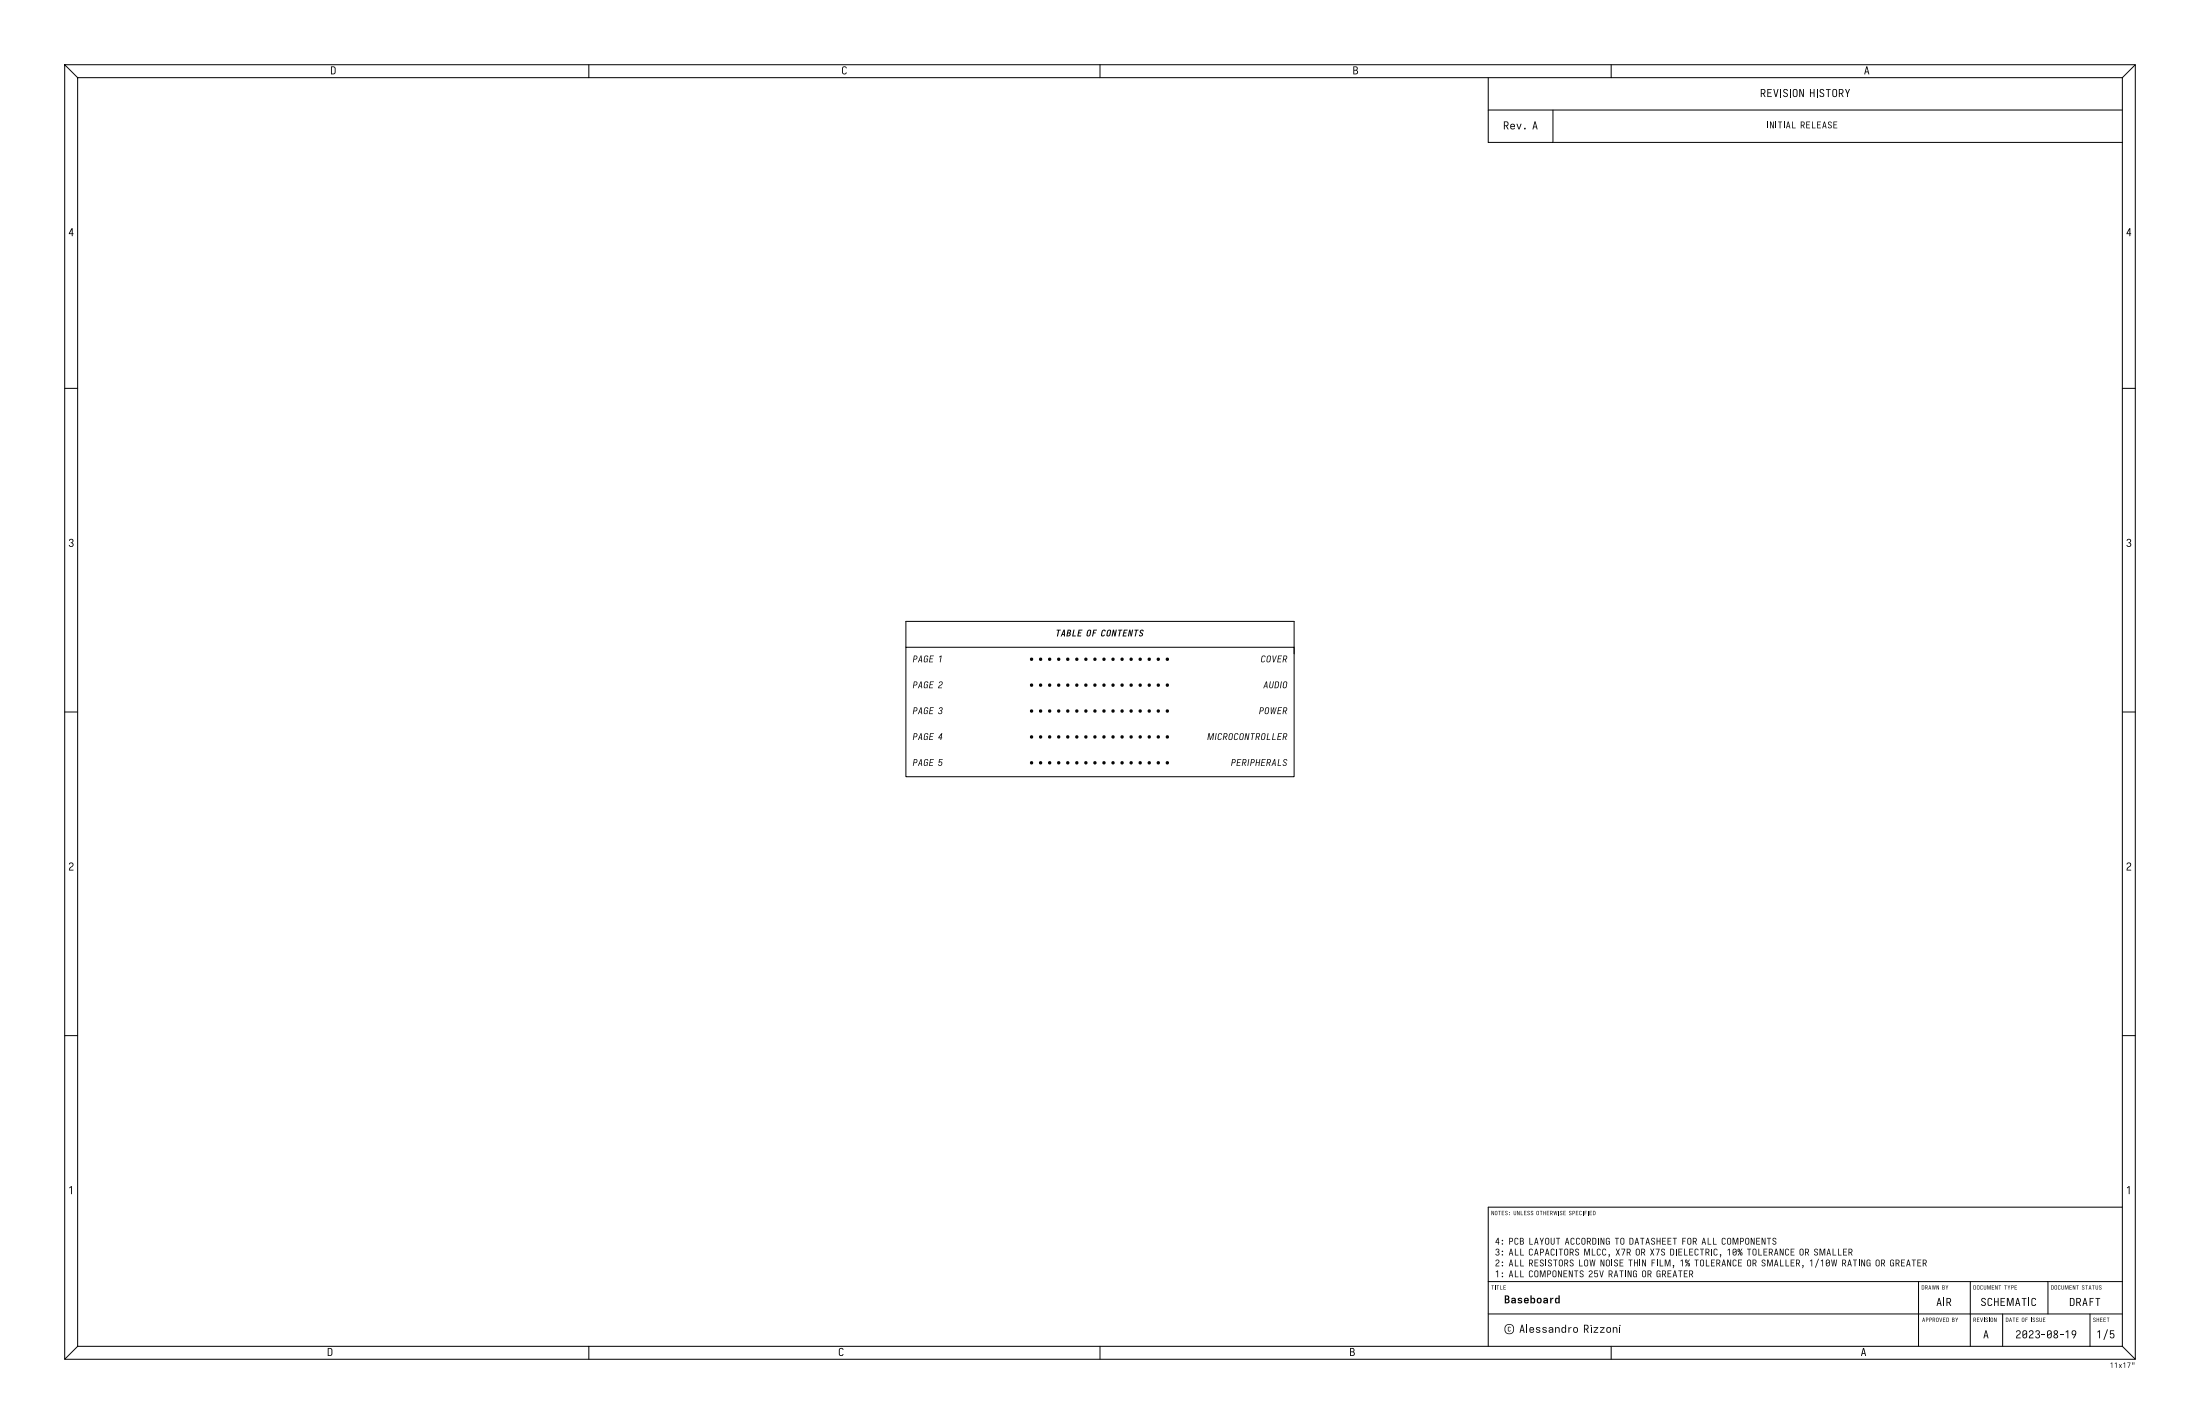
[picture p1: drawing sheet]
<svg xmlns="http://www.w3.org/2000/svg" width="432mm" height="279mm" viewBox="0 0 432 279" stroke-linecap="round" stroke-linejoin="round" font-family="sans-serif">
<g fill="#000">
<path d="M65 13l.6 .1 .2 .1 .1 1-.3 .3-.6 .1v-.2h.5l.2-.3v-.8l-.6-.1v1.2h-.1zM165.4 13.1a.47 .47 0 0 1 .5-.1 .47 .47 0 0 1 .3 .4h-.2a.28 .28 0 0 0-.3-.2 .28 .28 0 0 0-.3 .3v.7a.28 .28 0 0 0 .3 .2 .28 .28 0 0 0 .3-.2h.2a.46 .46 0 0 1-.5 .4 .46 .46 0 0 1-.4-.4zM265.6 13h.4a.4 .4 0 0 1 .5 .3 .4 .4 0 0 1-.2 .5 .43 .43 0 0 1 .2 .5 .43 .43 0 0 1-.5 .3h-.4v-.2h.4a.29 .29 0 0 0 .4-.3 .29 .29 0 0 0-.4-.2h-.2v.5h-.2v-.7h.6l.1-.3-.1-.2h-.4v.5h-.2zM345.6 17.5h.5a.48 .48 0 0 1 .4 .4 .48 .48 0 0 1-.3 .5l.3 .6h-.2l-.3-.6h-.2v.6h-.2v-.8h.6l.1-.3-.1-.2-.4-.1v.6h-.2zM346.9 17.5h.9v.1h-.8v.5h.6v.2h-.6v.6h.8v.1h-.9zM348.1 17.5h.1l.4 1.3 .3-1.3h.2l-.4 1.5h-.2zM349.4 17.5h.2v1.5h-.2zM350.1 17.6a.46 .46 0 0 1 .5-.1 .46 .46 0 0 1 .3 .4h-.2a.3 .3 0 0 0-.3-.3 .3 .3 0 0 0-.3 .4 .3 .3 0 0 0 .5 .2 .45 .45 0 0 1 .3 .5 .45 .45 0 0 1-.5 .4 .45 .45 0 0 1-.4-.4h.2a.3 .3 0 0 0 .3 .2 .3 .3 0 0 0 .3-.4 .3 .3 0 0 0-.4-.2 .46 .46 0 0 1-.3-.7zM351.3 17.5h.2v1.5h-.2zM352 17.6a.47 .47 0 0 1 .5-.1 .47 .47 0 0 1 .3 .4v.7a.46 .46 0 0 1-.5 .5 .46 .46 0 0 1-.4-.5v-.7h.2v.7a.29 .29 0 0 0 .2 .3 .29 .29 0 0 0 .3-.3v-.7a.29 .29 0 0 0-.3-.3 .29 .29 0 0 0-.2 .3h-.2zM353.2 17.5h.2l.5 1.3v-1.3h.1v1.5h-.2l-.5-1.3v1.3h-.1zM355.2 17.5h.2v.6h.6v-.6h.1v1.5h-.1v-.7h-.6v.7h-.2z"/>
<path d="M356.6 17.5h.1v1.5h-.1zM357.2 17.6a.46 .46 0 0 1 .5-.1 .46 .46 0 0 1 .3 .4h-.1a.3 .3 0 0 0-.4-.3 .3 .3 0 0 0-.2 .4 .3 .3 0 0 0 .4 .2 .45 .45 0 0 1 .3 .5 .45 .45 0 0 1-.5 .4 .45 .45 0 0 1-.4-.4h.2a.3 .3 0 0 0 .4 .2 .3 .3 0 0 0 .2-.4 .3 .3 0 0 0-.4-.2 .46 .46 0 0 1-.3-.7zM358.4 17.5h.9v.1h-.4v1.4h-.1v-1.4h-.4zM359.8 17.6a.47 .47 0 0 1 .5-.1 .47 .47 0 0 1 .3 .4v.7a.46 .46 0 0 1-.5 .5 .46 .46 0 0 1-.5-.5v-.7h.2v.7a.29 .29 0 0 0 .3 .3 .29 .29 0 0 0 .3-.3v-.7a.29 .29 0 0 0-.3-.3 .29 .29 0 0 0-.3 .3h-.2zM360.9 17.5h.5a.48 .48 0 0 1 .4 .4 .48 .48 0 0 1-.3 .5l.4 .6h-.2l-.4-.6h-.2v.6h-.2v-.8h.6l.2-.3-.2-.2-.4-.1v.6h-.2zM362.1 17.5h.2l.3 .7 .3-.7h.2l-.4 .9v.6h-.2v-.6zM366.3 13h.2l.4 1.6h-.2l-.1-.4h-.4l-.1 .4h-.2l.1-.6h.6l-.2-.7-.2 .7h-.2zM295.2 23.8h.5a.48 .48 0 0 1 .4 .4 .48 .48 0 0 1-.3 .5l.3 .7h-.2l-.3-.7h-.3v.7h-.1v-.8h.5l.2-.3-.1-.3h-.5v.6h-.1zM301.2 23.8h.2l.4 1.6h-.2l-.1-.4h-.4l-.1 .4h-.2l.1-.6h.6l-.2-.8-.2 .8h-.2zM14 44.8h.3v1h.1v.1h-.1v.4h-.2v-.4h-.6v-.1h.6v-.7l-.4 .7h-.2zM417.9 44.8h.2v1h.2v.1h-.2v.4h-.2v-.4h-.5v-.1h.5v-.7l-.3 .7h-.2zM13.6 105.8a.43 .43 0 0 1 .7 0 .43 .43 0 0 1-.1 .7 .46 .46 0 0 1 0 .8 .46 .46 0 0 1-.7-.4h.2a.31 .31 0 0 0 .4 .3 .31 .31 0 0 0 .2-.4 .31 .31 0 0 0-.4-.2v-.2a.27 .27 0 0 0 .3-.2 .27 .27 0 0 0-.2-.3 .27 .27 0 0 0-.3 .2h-.2z"/>
<path d="M417.5 105.8a.43 .43 0 0 1 .7 0 .43 .43 0 0 1-.2 .7 .46 .46 0 0 1 .1 .8 .46 .46 0 0 1-.7-.4h.1a.31 .31 0 0 0 .4 .3 .31 .31 0 0 0 .2-.4 .31 .31 0 0 0-.4-.2v-.2a.27 .27 0 0 0 .4-.2 .27 .27 0 0 0-.2-.3 .27 .27 0 0 0-.3 .2h-.2zM13.6 169.3a.5 .5 0 0 1 .8 .2 .5 .5 0 0 1-.4 .7l-.3 .4h.7v.2h-.9a1.22 1.22 0 0 1 .7-1 .28 .28 0 0 0-.1-.4 .28 .28 0 0 0-.4 .2h-.2zM417.5 169.3a.5 .5 0 0 1 .8 .2 .5 .5 0 0 1-.5 .7l-.2 .4h.7v.2h-.9a1.23 1.23 0 0 1 .7-1 .28 .28 0 0 0-.2-.4 .28 .28 0 0 0-.3 .2h-.2zM13.6 233l.5-.3v1.6h-.1v-1.4l-.3 .3zM292.7 237.6h.2l.2 .7 .1-.7v.8h-.1l-.3-.7-.1 .7zM293.5 237.6h.2l.2 .1-.1 .7-.4-.1v-.5l.1 .5h.2l.1-.1v-.5h-.2l-.2 .1zM294.1 237.6h.5l-.2 .1v.7l-.1-.7zM294.8 237.6h.4l-.3 .1v.2h.3l-.3 .1v.3l.3 .1h-.4zM295.5 237.6h.3l.1 .2-.2-.1a.21 .21 0 0 0-.1 .2 .21 .21 0 0 0 .2 .2v.3h-.2l-.2-.2 .2 .1a.19 .19 0 0 0 .2-.2 .19 .19 0 0 0-.3-.1zM297.1 237.6l.1 .7h.1l.2-.1 .1-.6-.1 .8-.4-.1zM297.8 237.6h.1l.3 .7v-.7v.8h-.1l-.2-.7-.1 .7zM298.5 237.6l.1 .7 .3 .1h-.4z"/>
<path d="M299.1 237.6h.5l-.4 .1v.2h.3l-.3 .1v.3l.4 .1h-.5zM299.8 237.6h.3l.2 .2-.3-.1a.21 .21 0 0 0-.1 .2 .21 .21 0 0 0 .3 .2v.3h-.3l-.1-.2 .1 .1a.19 .19 0 0 0 .3-.2 .19 .19 0 0 0-.3-.1zM300.5 237.6h.3l.1 .2-.2-.1a.21 .21 0 0 0-.1 .2 .21 .21 0 0 0 .3 .2v.3h-.3l-.2-.2 .2 .1a.19 .19 0 0 0 .3-.2 .19 .19 0 0 0-.3-.1zM301.6 237.6h.3l.1 .1-.1 .7-.3-.1v-.5l.1 .5h.2l.1-.1v-.5h-.2l-.2 .1zM302.2 237.6h.5l-.2 .1v.7l-.1-.7zM302.9 237.6l.1 .3h.3l.1-.3v.8l-.1-.4h-.3l-.1 .4zM303.6 237.6h.5l-.4 .1v.2h.3l-.3 .1v.3l.4 .1h-.5zM304.3 237.6l.4 .1v.3l-.1 .1 .2 .3-.3-.3h-.1l-.1 .3v-.4h.3l.1-.2-.3-.1-.1 .3zM304.9 237.6l.2 .7 .1-.7 .3 .7 .2-.7-.2 .8-.2-.7-.2 .7zM305.9 237.6v.8zM306.2 237.6h.3l.1 .2-.2-.1a.21 .21 0 0 0-.1 .2 .21 .21 0 0 0 .3 .2v.3h-.3l-.1-.2 .1 .1a.19 .19 0 0 0 .3-.2 .19 .19 0 0 0-.3-.1zM306.8 237.6h.5l-.4 .1v.2h.3l-.3 .1v.3l.4 .1h-.5z"/>
<path d="M308 237.6h.3l.1 .2-.2-.1a.21 .21 0 0 0-.1 .2 .21 .21 0 0 0 .3 .2v.3h-.3l-.2-.2 .2 .1a.19 .19 0 0 0 .3-.2 .19 .19 0 0 0-.3-.1zM308.7 237.6h.3l.1 .2-.1 .2-.3 .1v.3v-.4h.3v-.2l-.3-.1v.3zM309.3 237.6h.5l-.4 .1v.2h.3l-.3 .1v.3l.4 .1h-.5zM310 237.6l.4 .1-.3 .1v.5l.3-.1-.1 .2-.3-.1zM310.7 237.6l.1 .8zM311 237.6h.5l-.4 .1v.2h.3l-.3 .1v.4zM311.7 237.6l.1 .8zM312 237.6h.5l-.4 .1v.2h.3l-.3 .1v.3l.4 .1h-.5zM312.7 237.6l.4 .1v.5l-.1 .2h-.3l.3-.2v-.4l-.3-.1v.6zM417.4 233l.6-.3v1.6h-.2v-1.4l-.3 .3zM292.7 252.2h.5l-.2 .1v.7l-.1-.7zM293.4 252.2l.1 .8z"/>
<path d="M293.7 252.2h.5l-.2 .1v.7l-.1-.7zM294.5 252.2l.1 .7 .3 .1h-.4zM295.1 252.2h.5l-.4 .1v.3h.3h-.3v.3l.4 .1h-.5zM295.3 254.2h.5a.42 .42 0 0 1 .4 .2 .42 .42 0 0 1-.1 .5 .43 .43 0 0 1 .2 .5 .43 .43 0 0 1-.5 .3h-.5v-.2a.45 .45 0 0 0 .8-.2l-.2-.2-.3-.1v.5h-.3v-.7h.5a.22 .22 0 0 0 .2-.2 .22 .22 0 0 0-.2-.2h-.2v.4h-.3zM295.5 260.1l.8-.3a.99 .99 0 0 1 1 1 .99 .99 0 0 1-1 1 .99 .99 0 0 1-1-.9v-.2h.1l.2 .7 .5 .2 .6-.1 .3-.4v-.7l-.3-.4h-.9l-.2 .3-.2 .4h-.1zM300.4 254.2h.2v.6a.37 .37 0 0 1 .5-.2 .37 .37 0 0 1 .2 .5v.2a.37 .37 0 0 1-.2 .4 .37 .37 0 0 1-.5-.1v.1h-.2v-.6h.2v.2a.22 .22 0 0 0 .3 .2 .22 .22 0 0 0 .2-.2v-.2a.22 .22 0 0 0-.2-.3 .22 .22 0 0 0-.3 .3h-.2zM305.3 254.7l.3-.1 .3 .2v-.6h.2v1.5h-.2v-.1a.37 .37 0 0 1-.5 .1 .37 .37 0 0 1-.2-.4v-.2h.2v.2a.22 .22 0 0 0 .3 .2 .22 .22 0 0 0 .2-.2v-.2a.22 .22 0 0 0-.2-.3 .22 .22 0 0 0-.3 .3h-.2zM310.9 259.9h.5a.48 .48 0 0 1 .4 .4 .48 .48 0 0 1-.3 .6l.3 .6h-.2l-.3-.6h-.2v.6h-.2v-.8h.6l.1-.3-.1-.3h-.4v.6h-.2zM377.2 252.2l.4 .1-.1 .7h-.3l.4-.2v-.4l-.3-.1-.1 .6zM377.5 258.5h.1l.2 .9-.1-.2h-.3l-.1 .2 .1-.3h.3l-.1-.4-.2 .4zM377.9 252.2l.4 .1v.3l-.1 .1 .2 .3-.3-.3h-.1l-.1 .3v-.4h.3l.1-.2-.3-.1-.1 .3zM378 258.5l.4 .1 .1 .2-.1 .2h-.3v.4l-.1-.4 .3-.1 .1-.2-.3-.1-.1 .4z"/>
<path d="M378.7 258.5l.3 .1 .2 .2-.1 .2h-.3v.4l-.1-.4 .3-.1 .1-.2-.3-.1-.1 .4zM378.7 252.2h.1l.2 .8-.1-.2h-.3l-.1 .2 .1-.3h.3l-.1-.4-.2 .4zM379.2 252.2l.2 .7 .1-.7 .2 .7 .2-.7-.1 .8-.2-.7-.3 .7zM379.3 258.5l.5 .1v.3l-.2 .1 .2 .4-.3-.4h-.1l-.1 .4v-.4l.3-.1 .1-.1-.3-.2-.1 .4zM380.1 252.2h.1l.3 .7 .1-.7v.8h-.1l-.3-.7-.1 .7zM380.1 258.6l.2-.1 .2 .2v.5l-.2 .2-.3-.1v-.5l.1 .4 .2 .1 .1-.6-.2-.1-.2 .2zM380.6 258.5l.3 .8 .3-.8-.2 .9h-.1zM380.5 254.7h.2l.4 1.5h-.2l-.1-.4h-.4l-.1 .4h-.2l.1-.5h.6l-.2-.8-.2 .8h-.2zM381.4 258.5h.4l-.4 .1v.3h.3l-.3 .1v.3l.4 .1h-.4zM381.4 254.7h.2v1.5h-.2zM381.2 252.2l.5 .1-.1 .3 .1 .2-.1 .2h-.4l.4-.2-.3-.2-.1 .3v-.3l.4-.2-.3-.1-.1 .3zM381.9 252.2l.2 .4 .3-.4-.2 .8z"/>
<path d="M382 258.5l.5 .2-.1 .7h-.4l.4-.3v-.4l-.3-.1-.1 .7zM382 254.7h.5a.48 .48 0 0 1 .5 .4 .48 .48 0 0 1-.4 .5l.4 .6h-.2l-.4-.6h-.2v.6h-.2v-.8h.6l.2-.3-.1-.2-.5-.1v.6h-.2zM383.1 258.5l.5 .2-.1 .2 .1 .3-.1 .2h-.4l.4-.3-.3-.1-.1 .3v-.4l.4-.1-.3-.2-.1 .3zM383.8 258.5l.2 .4 .3-.4-.2 .9zM387.3 252.2l.5 .1-.1 .7h-.4l.4-.2v-.4l-.3-.1-.1 .6zM387.3 258.5l.5 .1v.3l-.1 .1 .2 .4-.3-.4h-.2l-.1 .4v-.4l.3-.1 .1-.1-.3-.2-.1 .4zM388 258.5h.5l-.4 .1v.3h.3l-.3 .1v.3l.4 .1h-.5zM388.1 252.2h.2l.2 .1-.1 .7-.4-.1v-.5l.1 .5h.2l.1-.1v-.5h-.2l-.2 .1zM388.7 258.5l.2 .8 .3-.8-.2 .9h-.1zM388.7 252.2l.5 .1-.4 .1v.5l.4-.1-.2 .2-.3-.1zM389 254.8a.46 .46 0 0 1 .5-.1 .46 .46 0 0 1 .3 .4h-.2a.3 .3 0 0 0-.4-.3 .3 .3 0 0 0-.2 .4 .3 .3 0 0 0 .4 .2 .45 .45 0 0 1 .3 .5 .45 .45 0 0 1-.4 .4 .45 .45 0 0 1-.5-.4h.2a.3 .3 0 0 0 .4 .2 .3 .3 0 0 0 .2-.4 .3 .3 0 0 0-.4-.2 .46 .46 0 0 1-.2-.7zM389.4 258.5l.1 .9z"/>
<path d="M389.4 252.2l.1 .6 .1 .2 .1-.2 .1-.6-.1 .8-.3-.1zM389.8 258.6l.2-.1 .2 .3-.3-.2a.21 .21 0 0 0-.1 .3 .21 .21 0 0 0 .3 .1v.3l-.3 .1-.1-.2 .1 .1a.19 .19 0 0 0 .3-.2 .19 .19 0 0 0-.3-.1zM390 252.2h.2l.2 .7 .2-.7h.1v.8l-.1-.7-.2 .7-.3-.7-.1 .7zM390.4 258.5l.1 .9zM390.2 254.8a.47 .47 0 0 1 .5-.1 .47 .47 0 0 1 .3 .4h-.2a.29 .29 0 0 0-.3-.3 .29 .29 0 0 0-.2 .3v.7a.28 .28 0 0 0 .2 .3 .28 .28 0 0 0 .3-.2h.2a.46 .46 0 0 1-.5 .4 .46 .46 0 0 1-.4-.5zM390.9 252.2h.5l-.4 .1v.3h.3h-.3v.3l.4 .1h-.5zM390.8 258.6l.2-.1 .2 .2-.1 .7-.4-.1v-.5l.1 .5h.2l.1-.2v-.4l-.2-.1-.2 .2zM391.4 258.5h.1l.3 .7 .1-.7v.9h-.2l-.2-.7-.1 .7zM391.4 254.7h.2v.6h.5v-.6h.2v1.5h-.2v-.7h-.5v.7h-.2zM391.6 252.2h.1l.3 .7 .1-.7v.8h-.1l-.3-.7-.1 .7zM392.3 252.2h.5l-.2 .1v.7l-.1-.7zM392.7 254.7h.8v.1h-.7v.5h.6v.2h-.6v.6h.7v.1h-.8z"/>
<path d="M393.4 252.2h.5l-.2 .1v.7l-.1-.7zM393.9 254.7h.3l.4 1.3 .3-1.3h.3v1.5h-.2v-1.4l-.4 1.4h-.1l-.4-1.4v1.4h-.2zM393.7 258.5l.5 .2-.1 .7h-.4l.4-.3v-.4l-.3-.1-.1 .7zM394 252.2l.3 .4 .3-.4-.3 .8zM394.6 258.5h.1l.2 .9-.2-.2h-.2l-.2 .2 .1-.3h.3l-.1-.4-.2 .4zM394.8 252.2h.3l.1 .2-.1 .2-.2 .1v.3l-.1-.4h.3v-.2l-.2-.1-.1 .3zM395 258.5h.5l-.2 .1v.8l-.1-.8zM395.4 252.2h.5l-.4 .1v.3h.3h-.3v.3l.4 .1h-.5zM395.7 258.5h.5l-.4 .1v.3h.3l-.3 .1v.3l.4 .1h-.5zM395.9 254.7h.2l.4 1.5h-.2v-.4h-.5l-.1 .4h-.2l.2-.5h.5l-.2-.8-.2 .8h-.1zM396.9 258.6l.2-.1 .2 .2v.5l-.1 .2-.3-.1-.1-.5 .1 .4 .2 .1 .1-.6-.2-.1-.2 .2zM396.8 254.7h.9v.1h-.3v1.4h-.2v-1.4h-.4z"/>
<path d="M397.6 258.5h.4l-.4 .1v.3h.3l-.3 .1v.4zM398.1 254.7h.2v1.5h-.2zM398.6 258.5l.1 .9zM398.8 254.8a.47 .47 0 0 1 .5-.1 .47 .47 0 0 1 .3 .4h-.2a.28 .28 0 0 0-.3-.3 .28 .28 0 0 0-.2 .3v.7a.28 .28 0 0 0 .2 .3 .28 .28 0 0 0 .3-.2h.2a.46 .46 0 0 1-.5 .4 .46 .46 0 0 1-.4-.5zM399 258.6h.3l.1 .2-.2-.2a.21 .21 0 0 0-.1 .3 .21 .21 0 0 0 .3 .1v.3l-.3 .1-.2-.2 .2 .1a.19 .19 0 0 0 .3-.2 .19 .19 0 0 0-.3-.1zM399.7 258.6h.3l.1 .2-.2-.2a.21 .21 0 0 0-.1 .3 .21 .21 0 0 0 .2 .1l.1 .3-.4 .1-.1-.2 .2 .1a.19 .19 0 0 0 .2-.2 .19 .19 0 0 0-.2-.1zM400.3 258.5l.1 .7 .1 .1 .2-.1 .1-.7-.1 .9-.4-.1zM401 258.5h.4l-.3 .1v.3h.3l-.3 .1v.3l.3 .1h-.4zM402.6 252.2l.4 .1-.1 .7h-.3l.4-.2v-.4l-.3-.1-.1 .6zM403.3 252.2h.3l.1 .1-.1 .7-.3-.1v-.5l.1 .5h.2l.1-.1-.1-.5h-.1l-.2 .1zM404 252.2l.4 .1-.4 .1 .1 .5 .3-.1-.1 .2-.4-.1zM404.6 252.2l.1 .6 .1 .2 .2-.2 .1-.6-.1 .8-.4-.1z"/>
<path d="M405.3 252.2h.1l.2 .7 .2-.7h.2v.8l-.1-.7-.2 .7-.3-.7-.1 .7zM406.2 252.2h.4l-.3 .1v.3h.3h-.3v.3l.3 .1h-.4zM406.3 254.7h.6l.2 .3 .1 .9-.3 .3h-.6v-.1l.5-.1 .2-.2v-.8l-.6-.2v1.3h-.1zM406.8 252.2h.2l.2 .7 .1-.7v.8h-.1l-.3-.7-.1 .7zM407.5 252.2h.5l-.2 .1v.7l-.1-.7zM407.5 254.7h.5a.48 .48 0 0 1 .4 .4 .48 .48 0 0 1-.3 .5l.4 .6h-.2l-.4-.6h-.2v.6h-.2v-.8h.6l.2-.3-.2-.2-.4-.1v.6h-.2zM408.7 252.3l.3-.1 .1 .2-.2-.1a.21 .21 0 0 0-.1 .2 .21 .21 0 0 0 .2 .2l.1 .3h-.3l-.2-.2 .2 .1a.19 .19 0 0 0 .2-.1 .19 .19 0 0 0-.2-.2zM409.3 252.2h.5l-.2 .1v.7l-.1-.7zM409.1 254.7h.2l.4 1.5h-.2v-.4h-.5l-.1 .4h-.2l.2-.5h.5l-.2-.8-.2 .8h-.1zM410.1 254.7h.8v.1h-.6v.5h.5v.2h-.5v.7h-.2zM410.2 252.2h.1l.2 .8-.2-.2h-.2l-.2 .2 .1-.3h.3l-.1-.4-.2 .4zM410.6 252.2h.5l-.2 .1v.7l-.1-.7z"/>
<path d="M410.9 258.6h.3l.1 .2-.2-.2a.21 .21 0 0 0-.1 .3 .21 .21 0 0 0 .3 .1v.3l-.3 .1-.2-.2 .2 .1a.19 .19 0 0 0 .2-.2 .19 .19 0 0 0-.2-.1zM411.5 258.5l.1 .4h.3l.1-.4v.9l-.1-.4h-.3l-.1 .4zM411.3 252.2l.1 .7 .2 .1 .1-.1 .1-.7-.1 .8-.4-.1zM411.3 254.7h.9v.1h-.4v1.4h-.1v-1.4h-.4zM412.2 258.5h.5l-.4 .1v.3h.3l-.3 .1v.3l.4 .1h-.5zM412 252.3l.3-.1 .2 .2-.3-.1a.21 .21 0 0 0-.1 .2 .21 .21 0 0 0 .3 .2v.3h-.3l-.1-.2 .1 .1a.19 .19 0 0 0 .3-.1 .19 .19 0 0 0-.3-.2zM412.9 258.5h.4l-.3 .1v.3h.3l-.3 .1v.3l.3 .1h-.4zM413.5 258.5h.5l-.2 .1v.8l-.1-.8zM64.3 264.5h.7l.2 .2v1l-.2 .3-.7 .1v-.2h.6l.2-.3-.1-.8-.5-.2v1.3h-.2zM164.8 264.6a.47 .47 0 0 1 .4-.1 .47 .47 0 0 1 .4 .4h-.2a.28 .28 0 0 0-.3-.3 .28 .28 0 0 0-.3 .3v.7a.28 .28 0 0 0 .3 .3 .28 .28 0 0 0 .3-.2h.2a.46 .46 0 0 1-.5 .4 .46 .46 0 0 1-.5-.5zM265 264.5h.4a.4 .4 0 0 1 .4 .3 .4 .4 0 0 1-.2 .4 .43 .43 0 0 1 .3 .6 .43 .43 0 0 1-.5 .3h-.4v-.2h.4a.29 .29 0 0 0 .3-.3 .29 .29 0 0 0-.3-.3h-.2v.6h-.2v-.7l.5-.1 .2-.2-.2-.2-.3-.1v.6h-.2zM296 260.4l.3-.1 .2 .1v.1l-.3-.1-.1 .1v.6l.4-.1-.1 .2-.4-.1z"/>
<path d="M298.6 259.9h.2l.5 1.6h-.2l-.1-.4h-.5l-.1 .4h-.2l.2-.6h.5l-.2-.7-.1 .7h-.2zM299.6 259.9h.2v1.6h-.2zM306.6 260.5l.4-.1 .2 .2v-.7h.2v1.6h-.2v-.2a.39 .39 0 0 1-.5 .2 .39 .39 0 0 1-.2-.4v-.3h.1v.3a.28 .28 0 0 0 .3 .3 .28 .28 0 0 0 .3-.3v-.3a.28 .28 0 0 0-.3-.3 .28 .28 0 0 0-.3 .3h-.1zM308.9 260.5a.47 .47 0 0 1 .5-.1 .47 .47 0 0 1 .3 .4v.3a.46 .46 0 0 1-.5 .4 .46 .46 0 0 1-.4-.4v-.3h.2v.3a.29 .29 0 0 0 .2 .3 .29 .29 0 0 0 .3-.3v-.3a.29 .29 0 0 0-.3-.3 .29 .29 0 0 0-.2 .3h-.2zM365.7 264.5h.2l.4 1.6h-.2l-.1-.4h-.5l-.1 .4h-.1l.1-.6h.6l-.2-.8-.2 .8h-.2zM389.7 261h.2l.4 1.6h-.2l-.1-.4h-.4l-.1 .4h-.2l.1-.6h.6l-.2-.7-.2 .7h-.2zM395.8 261.1a.5 .5 0 0 1 .8 .2 .5 .5 0 0 1-.5 .7l-.2 .4h.7v.2h-.9a1.23 1.23 0 0 1 .7-1 .28 .28 0 0 0-.2-.4 .28 .28 0 0 0-.3 .2h-.2zM397.1 261.1a.47 .47 0 0 1 .5-.1 .47 .47 0 0 1 .3 .5v.6a.47 .47 0 0 1-.5 .5 .47 .47 0 0 1-.5-.5h.2a.29 .29 0 0 0 .3 .3 .29 .29 0 0 0 .3-.3v-.4l-.8 .4v-.6h.2v.4l.6-.4a.29 .29 0 0 0-.3-.3 .29 .29 0 0 0-.3 .3h-.2zM398.3 261.1a.5 .5 0 0 1 .8 .2 .5 .5 0 0 1-.4 .7l-.3 .4h.7v.2h-.9a1.23 1.23 0 0 1 .7-1 .28 .28 0 0 0-.2-.4 .28 .28 0 0 0-.3 .2h-.2zM399.6 261.1a.43 .43 0 0 1 .7 0 .43 .43 0 0 1-.2 .7 .46 .46 0 0 1 .1 .8 .46 .46 0 0 1-.7-.4h.1a.31 .31 0 0 0 .4 .3 .31 .31 0 0 0 .2-.4 .31 .31 0 0 0-.4-.2v-.2a.28 .28 0 0 0 .4-.2 .28 .28 0 0 0-.2-.3 .28 .28 0 0 0-.3 .2h-.2zM400.7 261.8h.7v.1h-.7zM401.9 261.1a.47 .47 0 0 1 .5-.1 .47 .47 0 0 1 .3 .5v.6a.47 .47 0 0 1-.5 .5 .47 .47 0 0 1-.4-.5h.1a.29 .29 0 0 0 .3 .3 .29 .29 0 0 0 .3-.3v-.4l-.7 .4v-.6h.1v.4l.6-.4a.29 .29 0 0 0-.2-.3 .29 .29 0 0 0-.4 .3h-.1z"/>
<path d="M403.2 261.1a.43 .43 0 0 1 .6 .1 .43 .43 0 0 1-.1 .6 .44 .44 0 0 1 0 .8 .44 .44 0 0 1-.7-.4h.2a.29 .29 0 0 0 .4 .3 .29 .29 0 0 0 .1-.5 .29 .29 0 0 0-.5 .2h-.2l.1-.2a.32 .32 0 0 0 .2-.3 .32 .32 0 0 0-.2-.3h.1a.25 .25 0 0 0 .4 .2 .25 .25 0 0 0 0-.4 .25 .25 0 0 0-.4 .2h-.1zM404.3 261.8h.7v.1h-.7zM405.4 261.3l.6-.3v1.6h-.2v-1.4l-.3 .3zM406.7 261.1a.56 .56 0 0 1 .8 .1 .56 .56 0 0 1-.1 .8l-.3 .6h-.2l.4-.7a.41 .41 0 0 1-.5 0 .41 .41 0 0 1-.2-.4h.2a.29 .29 0 0 0 .4 .2 .29 .29 0 0 0 0-.5 .29 .29 0 0 0-.4 .2l-.2 .1zM411.6 261.3l.6-.3v1.6h-.2v-1.4l-.3 .3zM413.6 260.8h.1l-.7 2.1h-.2zM414.2 267.5l.4-.2v1.1h-.1v-.9zM414.1 261h.8v.2h-.6v.4a.5 .5 0 0 1 .7 .2 .5 .5 0 0 1-.2 .7 .5 .5 0 0 1-.7-.3h.2a.3 .3 0 0 0 .4 .1 .3 .3 0 0 0 0-.4 .3 .3 0 0 0-.4 0h-.2zM415.1 267.5l.3-.2v1.1h-.1v-.9zM415.9 267.7l.3 .2 .3-.2-.3 .3 .3 .4-.3-.3-.3 .3 .2-.4zM416.7 267.5l.4-.2v1.1h-.1v-.9zM417.5 267.3h.6l-.3 1.1h-.1l.3-1h-.5z"/>
<path d="M418.4 267.3h.2v.5h-.1zM418.8 267.3h.1v.5h-.1z"/>
<circle cx="202.5" cy="129.3" r=".33"/>
<circle cx="202.5" cy="134.4" r=".33"/>
<circle cx="202.5" cy="139.5" r=".33"/>
<circle cx="202.5" cy="149.7" r=".33"/>
<circle cx="202.5" cy="144.6" r=".33"/>
<circle cx="296.3" cy="237.9" r=".09"/>
<circle cx="296.3" cy="238.3" r=".09"/>
<circle cx="312.3" cy="260.1" r=".13"/>
<circle cx="317.9" cy="260.1" r=".13"/>
</g>
<g fill="none" stroke="#000" stroke-width=".2">
<path d="M12.7 12.7h406.4v254h-406.4zM12.7 12.7l2.5 2.5M15.2 15.2h401.4v249h-401.4zM115.6 12.7v2.5M215.9 12.7v2.5M292.1 15.2v12.7h124.5M316.2 12.7v2.5M419.1 12.7l-2.5 2.5M292.1 21.6h124.5M304.8 21.6v6.3M12.7 76.2h2.5M416.6 76.2h2.5"/>
<path d="M12.7 139.7h2.5M177.8 127h76.2v25.4h-76.2zM177.8 127v-5.1h76.2v6.4M416.6 139.7h2.5M12.7 203.2h2.5M416.6 203.2h2.5M416.6 236.9h-124.5v27.3M292.1 257.8h124.5M292.1 251.5h124.5M376.6 251.5v12.7M386.7 251.5v12.7M393.1 257.8v6.4"/>
<path d="M402 251.5v6.3M410.2 257.8v6.4M15.2 264.2l-2.5 2.5M115.6 264.2v2.5M215.9 264.2v2.5M316.2 264.2v2.5M416.6 264.2l2.5 2.5"/>
</g>
<g font-size="2.1">
<text x="294.4" y="26.1">Rev. A</text>
<text x="295.2" y="256.4">Baseboard</text>
<text x="298.1" y="262.2">Alessandro</text>
<text x="310.7" y="262.2">Rizzoni</text>
</g>
<g font-size="1.8">
<text x="346.7" y="25.4">INITIAL RELEASE</text>
<text x="207" y="125.1">TABLEOFCONTENTS</text>
<text x="179.1" y="130.2">PAGE1</text>
<text x="203.7" y="130.2">þÿ &quot; þÿ &quot; þÿ &quot; þÿ &quot; þÿ &quot; þÿ &quot; þÿ &quot; þÿ &quot;</text>
<text x="247.4" y="130.2">COVER</text>
<text x="179.1" y="135.3">PAGE2</text>
<text x="203.7" y="135.3">þÿ &quot; þÿ &quot; þÿ &quot; þÿ &quot; þÿ &quot; þÿ &quot; þÿ &quot; þÿ &quot;</text>
<text x="247.9" y="135.3">AUDIO</text>
<text x="179.1" y="140.3">PAGE3</text>
<text x="203.7" y="140.3">þÿ &quot; þÿ &quot; þÿ &quot; þÿ &quot; þÿ &quot; þÿ &quot; þÿ &quot; þÿ &quot;</text>
<text x="247" y="140.3">POWER</text>
<text x="179.1" y="145.4">PAGE4</text>
<text x="203.7" y="145.4">þÿ &quot; þÿ &quot; þÿ &quot; þÿ &quot; þÿ &quot; þÿ &quot; þÿ &quot; þÿ &quot;</text>
<text x="236.9" y="145.4">MICROCONTROLLER</text>
<text x="179.1" y="150.5">PAGE5</text>
<text x="203.7" y="150.5">þÿ &quot; þÿ &quot; þÿ &quot; þÿ &quot; þÿ &quot; þÿ &quot; þÿ &quot; þÿ &quot;</text>
<text x="241.5" y="150.5">PERIPHERALS</text>
<text x="293.4" y="244.4">4: PCBLAYOUTACCORDING</text>
<text x="316.8" y="244.4">TO DATASHEETFORALL COMPONENTS</text>
<text x="293.4" y="246.6">3: ALL CAPACITORSMLCC, X7R ORX7S DIELECTRIC,10% TOLERANCEORSMALLER</text>
<text x="293.4" y="248.7">2: ALL RESISTORSLOWNOISETHIN FILM, 1%TOLERANCEORSMALLER, 1/10W</text>
<text x="293.4" y="250.8">1: ALL COMPONENTS</text>
<text x="311.7" y="250.8">25V RATINGORGREATER</text>
<text x="361.4" y="248.7">RATINGORGREATER</text>
</g>
</svg>
